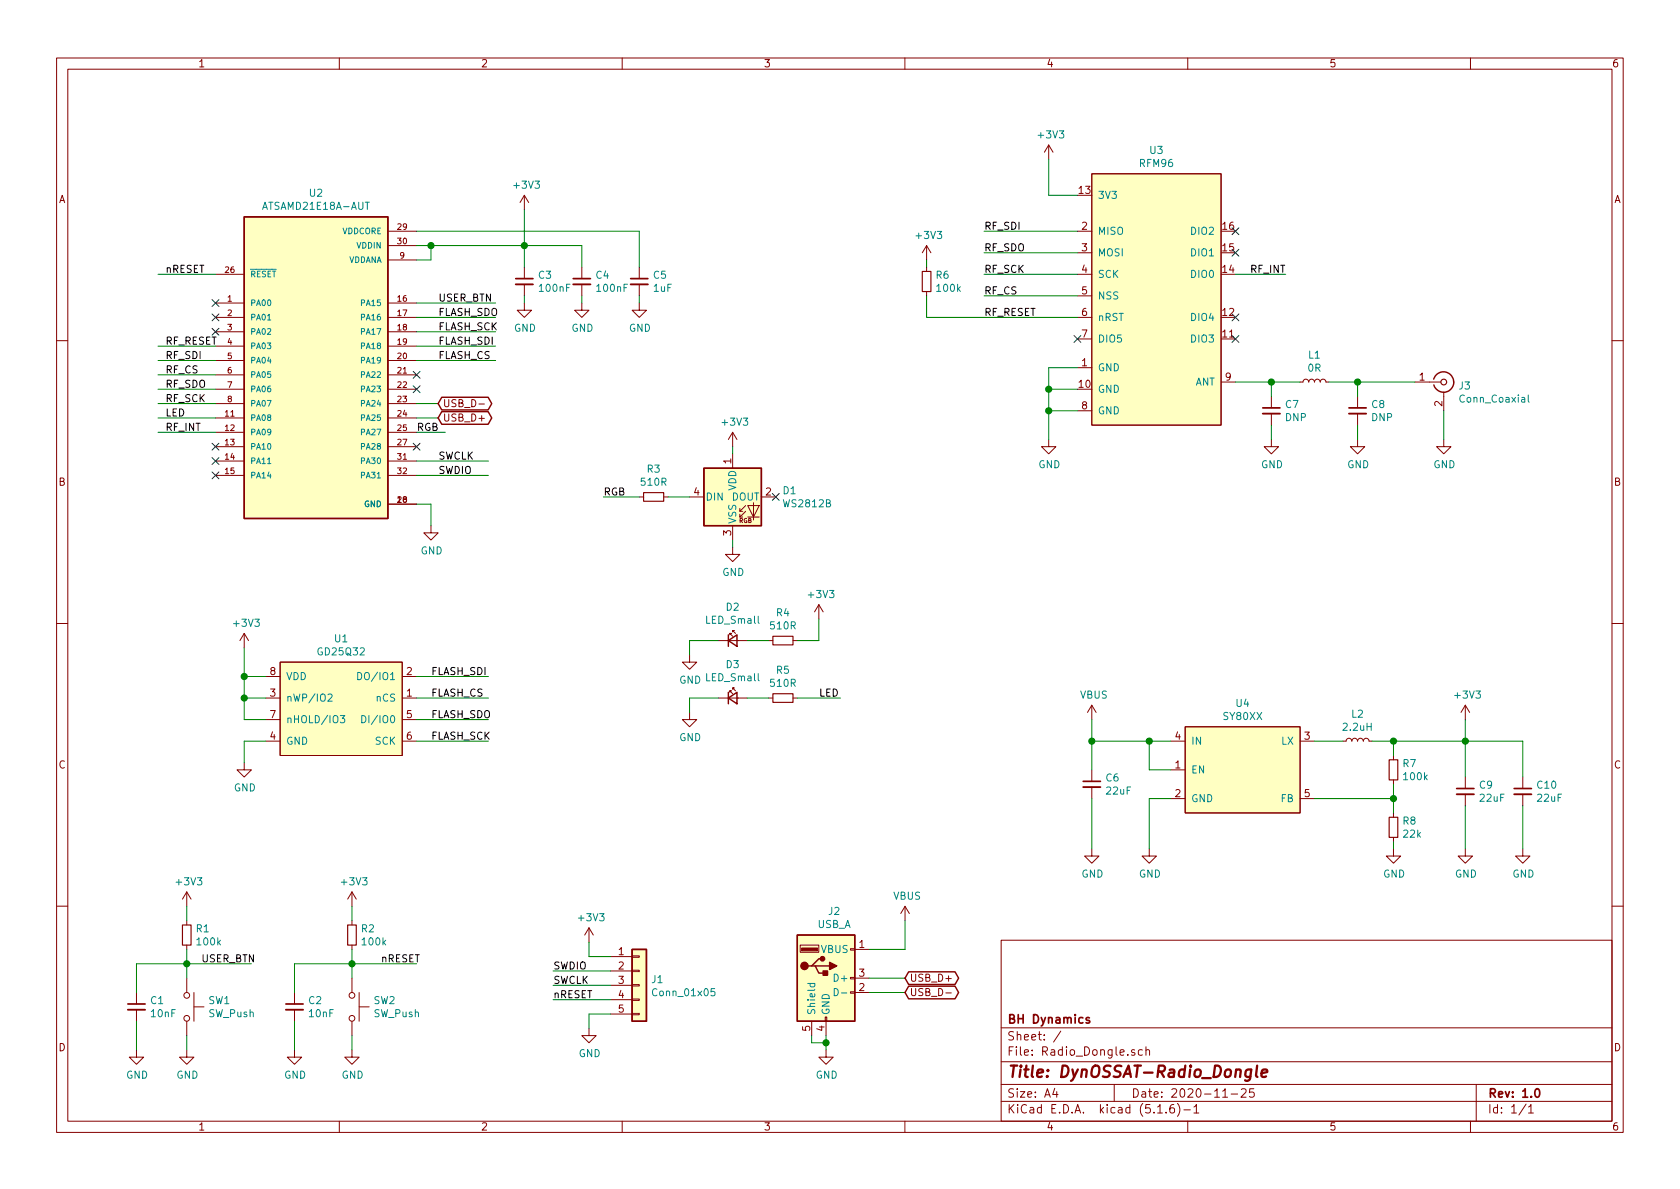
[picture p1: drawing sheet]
<svg xmlns="http://www.w3.org/2000/svg" width="297mm" height="210mm" viewBox="0 0 297 210" stroke-linecap="round" stroke-linejoin="round" font-family="sans-serif">
<g fill="none" stroke="#840000" stroke-width=".18">
<path d="M10 10.3h277v189.9h-277zM12 12.2h273v186.1h-273zM60 10.3v1.9M110 10.3v1.9M160 10.3v1.9M210 10.3v1.9M260 10.3v1.9M92.7 34.5v2.6M92.7 34.5l-.8 1.3M92.7 34.5l.8 1.3M185.4 25.6l-.7 1.3M185.4 25.6v2.6"/>
<path d="M185.4 25.6l.8 1.3M193 30.7h22.9v44.5h-22.9zM38.1 48.5h5.1M38.1 56.1h5.1M38.1 53.6h5.1M38.1 58.7h5.1M68.6 40.9h5.1M68.6 56.1h5.1M68.6 53.6h5.1M68.6 58.7h5.1M68.6 43.4h5.1M68.6 46h5.1"/>
<path d="M92.7 53.6v1.3h1.3l-1.3 1.2-1.3-1.2h1.3M92.7 47.2v2.1M92.7 50.3v2M102.9 53.6v1.3h1.2l-1.2 1.2-1.3-1.2h1.3M102.9 47.2v2.1M102.9 50.3v2M113 53.6v1.3h1.3l-1.3 1.2-1.2-1.2h1.2M113 47.2v2.1M113 50.3v2M163.8 43.4v2.6M163.8 47.2v.8M163.8 51.6v.7"/>
<path d="M163.8 43.4l-.7 1.3M163.8 43.4l.8 1.3M190.5 40.9h2.5M190.5 44.7h2.5M190.5 48.5h2.5M190.5 52.3h2.5M190.5 56.1h2.5M190.5 59.9h2.5M10 60.2h2M38.1 73.9h5.1M38.1 76.4h5.1M38.1 79h5.1"/>
<path d="M38.1 61.2h5.1M38.1 63.7h5.1M38.1 66.3h5.1M38.1 68.8h5.1M38.1 71.4h5.1M68.6 73.9h5.1M68.6 76.4h5.1M68.6 79h5.1M68.6 61.2h5.1M68.6 63.7h5.1M68.6 66.3h5.1M68.6 68.8h5.1"/>
<path d="M68.6 71.4h5.1M84.7 71.4h.9M129.5 76.4v2.6M129.5 76.4l-.7 1.3M129.5 76.4l.8 1.3M185.4 77.7v1.3h1.3l-1.3 1.3-1.3-1.3h1.3M190.5 65h2.5M190.5 72.6h2.5M215.9 67.6h2.5M224.8 77.7v1.3h1.3l-1.3 1.3-1.3-1.3h1.3M224.8 70.1v2M224.8 73.1v2.1"/>
<path d="M229.9 67.6h.5l.1-.4 .3-.1 .4 .1 .2 .4 .1-.4 .3-.1 .4 .1 .2 .4 .1-.4 .3-.1 .4 .1 .2 .4 .2-.4 .2-.1 .5 .1 .1 .4h.5M240 77.7v1.3h1.3l-1.3 1.3-1.2-1.3h1.2M240 70.1v2M240 73.1v2.1M250.2 67.6h4.6M255.3 77.7v1.3h1.2l-1.2 1.3-1.3-1.3h1.3M255.3 69.3v3.3M285 60.2h2M38.1 81.5h5.1M38.1 84.1h5.1M68.6 89.1h5.1M68.6 81.5h5.1"/>
<path d="M68.6 84.1h5.1M76.2 93v1.2h1.3l-1.3 1.3-1.3-1.3h1.3M113 87.9h.8M117.3 87.9h.8M121.9 87.9h2.6M129.5 96.8v1.2h1.3l-1.3 1.3-1.2-1.3h1.2M129.5 80.3v2.5M129.5 93v2.5M130.8 90.4h.5M131.8 90.4l-1 1v-.5M131.8 89.4l-1 1v-.5M132.2 89.4h2l-1 2z"/>
<path d="M132.2 91.4h2M133.2 88.9v3M134.6 87.9h2.6M10 110.3h2M43.2 112l-.8 1.3M43.2 112v2.5M43.2 112l.7 1.3M47 119.6h2.5M49.5 117.1h21.6v16.5h-21.6zM71.1 119.6h2.6M121.9 115.8v1.3h1.3l-1.3 1.3-1.3-1.3h1.3M127 113.3h5.1"/>
<path d="M129 112.3v-.3h.3h-.3l.5 .5M129.5 111.8v-.3h.3h-.3l.5 .5M135.9 113.3h.8M140.2 113.3h.8M144.8 106.9l-.8 1.3M144.8 106.9v2.6M144.8 106.9l.7 1.3M285 110.3h2M43.2 134.9v1.2h1.2l-1.2 1.3-1.3-1.3h1.3M47 123.4h2.5M47 131.1h2.5M47 127.2h2.5"/>
<path d="M71.1 123.4h2.6M71.1 131.1h2.6M71.1 127.2h2.6M121.9 126v1.2h1.3l-1.3 1.3-1.3-1.3h1.3M127 123.4h5.1M129 122.4v-.2h.3h-.3l.5 .5M129.5 121.9v-.2h.3h-.3l.5 .5M135.9 123.4h.8M140.2 123.4h.8M193 124.7l-.7 1.3M193 124.7v2.5M193 136.1v2.1"/>
<path d="M193 139.2v2M193 124.7l.8 1.3M207 131.1h2.5M207 136.1h2.5M209.5 128.5h20.4v15.3h-20.4zM229.9 131.1h2.5M237.5 131.1h.5l.1-.4 .3-.1 .4 .1 .2 .4 .1-.4 .3-.1 .5 .1 .1 .4 .2-.4 .2-.1 .5 .1 .1 .4 .2-.4 .3-.1 .4 .1 .2 .4h.5M246.4 133.6v.8M246.4 137.9v.8M259.1 124.7l-.8 1.3M259.1 124.7v2.5M259.1 137.4v2"/>
<path d="M259.1 124.7l.7 1.3M269.2 137.4v2M33 157.7l-.7 1.3M33 157.7v2.6M33 157.7l.8 1.3M62.2 157.7l-.7 1.3M62.2 157.7v2.6M62.2 157.7l.8 1.3M193 150.1v1.3h1.3l-1.3 1.2-1.2-1.2h1.2M203.2 150.1v1.3h1.3l-1.3 1.2-1.3-1.2h1.3M207 141.2h2.5M229.9 141.2h2.5"/>
<path d="M246.4 150.1v1.3h1.2l-1.2 1.2-1.3-1.2h1.3M246.4 143.8v.7M246.4 148.1v.7M259.1 150.1v1.3h1.2l-1.2 1.2-1.3-1.2h1.3M259.1 140.5v2M269.2 150.1v1.3h1.3l-1.3 1.2-1.2-1.2h1.2M269.2 140.5v2M10 160.2h2M24.1 175.5v2M24.1 178.6v2M33 162.8v.8M33 167.1v.8"/>
<path d="M33 173v2.5M34.3 178h1.8M34.3 175.5v5.1M52.1 175.5v2M52.1 178.6v2M62.2 162.8v.8M62.2 167.1v.8M62.2 173v2.5M63.5 178h1.8M63.5 175.5v5.1M104.1 164.1l-.7 1.2M104.1 164.1v2.5"/>
<path d="M104.1 164.1l.8 1.2M107.9 169.2h3.9M107.9 171.7h3.9M107.9 174.2h3.9M107.9 176.8h3.9M107.9 179.3h3.9M111.8 179.2h1.2v.2h-1.2zM111.8 176.7h1.2v.2h-1.2zM111.8 171.6h1.2v.2h-1.2zM111.8 169h1.2v.3h-1.2zM111.8 174.1h1.2v.3h-1.2zM141.5 167.1h3.3v1.3h-3.3z"/>
<path d="M145.9 179.8h.3v.8h-.3zM150.4 175.4h.7v.2h-.7zM150.4 172.8h.7v.3h-.7zM150.4 167.8h.7v.2h-.7zM151.1 167.9h2.6M151.1 175.5h2.6M151.1 173h2.6M160 160.3v2.5M160 160.3l-.7 1.2M160 160.3l.8 1.2M167.2 175.6h1M177 166.3h108v32h-108z"/>
<path d="M285 160.2h2M24.1 185.7v1.2h1.3l-1.3 1.3-1.2-1.3h1.2M33 185.7v1.2h1.3l-1.3 1.3-1.3-1.3h1.3M33 180.6v2.5M52.1 185.7v1.2h1.2l-1.2 1.3-1.3-1.3h1.3M60 198.3v1.9M62.2 185.7v1.2h1.3l-1.3 1.3-1.2-1.3h1.2M62.2 180.6v2.5M104.1 181.9v1.2h1.3l-1.3 1.3-1.2-1.3h1.2M110 198.3v1.9M143.5 180.6v2.5M146 185.7v1.2h1.3l-1.3 1.3-1.2-1.3h1.2"/>
<path d="M146 180.6v2.5M160 198.3v1.9M177 194.8h108M177 191.8h108M177 187.8h108M177 181.8h108M186.5 192.5l-.4 1h1M186.8 193v1M187.6 182.3l-1.3 2M197 191.8v3M200.6 185.7l-.3-.1-.2 .2v.2l.5 .2v.3h-.5M202 185.7l-.5-.1-.2 .3v.6l.2 .1 .5-.1"/>
<path d="M202.6 185.7l.2-.1 .4 .1 .1 .9M202.6 185.1v1.5M204.7 196.8h.8M206.2 196.7v.1M207.5 195.3a.59 .59 0 0 0-.7 .7v.5l.2 .2 .4 .1 .2-.1 .1-.5-.2-.2-.4-.1-.3 .3M208.2 195.1a1.71 1.71 0 0 1 0 2.3M209.3 196.3h1.2M210 198.3v1.9M211.1 195.8l.4-.5v1.5M211.1 196.8h.9M216.2 194h.8M217.7 193.5h1.1"/>
<path d="M219.5 192.7l.2-.2h.3l.3 .2v.3v.2l-.9 .8h.9M221.7 192.5h-.7l-.1 .7 .2-.1 .5 .1 .2 .2-.1 .5-.2 .1-.6-.1M260 198.3v1.9M261 191.8v6.5M269.8 195.2l-1.2 2M270.3 195.8l.4-.5v1.5M270.3 196.8h.8"/>
<circle cx="33" cy="176" r=".51"/>
<circle cx="62.2" cy="176" r=".51"/>
<circle cx="33" cy="180.1" r=".51"/>
<circle cx="62.2" cy="180.1" r=".51"/>
</g>
<path d="M91.2 49.3h3M101.3 49.3h3.1M111.5 49.3h3.1M223.3 72.1h3M238.5 72.1h3.1M191.5 138.2h3.1M257.6 139.4h3M267.7 139.4h3.1M22.6 177.5h3.1M50.5 177.5h3.1M192.6 180a.37 .37 0 0 0-.6 .1l.1 .3 .5 .1 .1 .1-.2 .3-.5-.1M271.5 192.7l.2-.2a.81 .81 0 0 1 .6 .6 .81 .81 0 0 1-.3 .8l-.1 .1a.79 .79 0 0 1-.4-1.3z" fill="none" stroke="#840000" stroke-width=".3"/>
<path d="M221.2 189.1l-.2 1.6a.6 .6 0 0 1-.9 .3M221.2 189.2a.68 .68 0 0 0-1 .3v.6l.1 .2 .2 .1 .6-.1M222.3 188.4l-.2 1.8 .2 .2M223.1 189.8l1-.2-.1-.4h-.8l-.2 1 .3 .2 .6-.1" fill="none" stroke="#840000" stroke-width=".41"/>
<g fill="#ffffc2" stroke="#ffffc2" stroke-width=".18">
<path d="M124.5 82.8h10.1v10.2h-10.1z"/>
<path d="M111.8 167.9h2.5v12.7h-2.5z"/>
<path d="M193 30.7h22.9v44.5h-22.9z"/>
<path d="M43.2 38.3h25.4v53.4h-25.4z"/>
<path d="M141 165.3h10.1v15.3h-10.1z"/>
<path d="M49.5 117.1h21.6v16.5h-21.6z"/>
<path d="M209.5 128.5h20.4v15.3h-20.4z"/>
</g>
<g fill="none" stroke="#840000" stroke-width=".25">
<path d="M43.2 38.3h25.4v53.4h-25.4zM78.1 70.3h8.2l.6 1.1-.6 1.1h-8.2l-.6-1.1zM78.1 72.8h8.2l.6 1.1-.6 1.1h-8.2l-.6-1.1zM253.5 67.1a1.8 1.8 0 0 1 2.7-1.1 1.8 1.8 0 0 1 .1 3 1.8 1.8 0 0 1-2.8-.9M124.5 82.8h10.1v10.2h-10.1zM128.8 113.3l1.5-1v2zM128.8 112.3v2M128.8 123.4l1.5-1v2.1zM128.8 122.4v2.1M111.8 167.9h2.5v12.7h-2.5zM141 165.3h10.1v15.3h-10.1zM143.5 170.8h.6l.7 1.3h1.2"/>
<path d="M144.1 170.8h2.6M145.4 169.5h-.6l-1.3 1.3h-.6M160.7 174.4h8.2l.6 1.1-.6 1.1h-8.2l-.7-1.1zM160.7 171.9h8.2l.6 1.1-.6 1.1h-8.2l-.7-1.1z"/>
</g>
<path d="M91.2 50.3h3M101.3 50.3h3.1M111.5 50.3h3.1M223.3 73.1h3M238.5 73.1h3.1M191.5 139.2h3.1M257.6 140.5h3M267.7 140.5h3.1M22.6 178.6h3.1M50.5 178.6h3.1" fill="none" stroke="#840000" stroke-width=".33"/>
<g fill="none" stroke="#008484" stroke-width=".18">
<path d="M64.6 35.8h.7M47.3 56.6h.6M270.2 69.8v1.1l.2 .2M47.3 82h.6M63.2 118.9a.64 .64 0 0 1 .8 .7 .64 .64 0 0 1-.8 .6zM58 122.9l.5-.2 .2 .4-.8 .9h.8M60.2 126.5h.8l-.5 .5 .4 .1 .1 .5-.3 .2-.5-.1M64 126.5a.64 .64 0 0 1 .7 .7 .64 .64 0 0 1-.7 .6zM126.4 174.8h-.6l-.1 .6 .2-.1 .4 .1 .1 .6-.2 .1-.5-.1M142.8 173.9h1.3M143.3 173.9l-.1 .4 .3 .2 .5-.1v-.5M147.5 174.8a.64 .64 0 0 1 .7 .6 .64 .64 0 0 1-.7 .7z"/>
<path d="M148.8 175.6h.9"/>
</g>
<g fill="none" stroke="#840000" stroke-width=".2">
<path d="M163.1 48h1.5v3.6h-1.5zM113.8 87.1h3.5v1.5h-3.5zM136.7 112.5h3.5v1.5h-3.5zM136.7 122.7h3.5v1.5h-3.5zM245.6 134.4h1.5v3.5h-1.5zM245.6 144.5h1.5v3.6h-1.5zM32.3 163.6h1.5v3.5h-1.5zM61.5 163.6h1.5v3.5h-1.5z"/>
<circle cx="255.3" cy="67.6" r=".51"/>
</g>
<g fill="#840000" stroke="#840000" stroke-width=".25">
<path d="M145.5 171.7h.8v.8h-.8z"/>
<path d="M146.7 170.2l1.3 .6-1.3 .6z"/>
<circle cx="142.2" cy="170.8" r=".63"/>
<circle cx="145.4" cy="169.5" r=".38"/>
</g>
<path d="M141.7 167.6h2.8v.5h-2.8z" fill="#840000" stroke="#840000" stroke-width=".18"/>
<g fill="none" stroke="#008400" stroke-width=".18">
<path d="M92.7 37.1v10.1M185.4 28.2v6.3h5.1M27.9 48.5h10.2M73.7 40.9h39.3v6.3M73.7 58.7h13.9M73.7 56.1h13.9M73.7 43.4h29.2v3.8M73.7 53.6h13.9M76.2 43.4v2.6h-2.5M92.7 52.3v1.3M102.9 52.3v1.3M113 52.3v1.3"/>
<path d="M163.8 52.3v3.8h26.7M163.8 46v1.2M174 48.5h16.5M174 44.7h16.5M174 40.9h16.5M174 52.3h16.5M218.4 48.5h8.9M27.9 61.2h10.2M27.9 68.8h10.2M27.9 71.4h10.2M27.9 66.3h10.2M27.9 63.7h10.2"/>
<path d="M27.9 73.9h10.2M27.9 76.4h10.2M73.7 61.2h13.9M73.7 71.4h3.8M73.7 63.7h13.9M73.7 73.9h3.8M73.7 76.4h5M129.5 79v1.3M185.4 68.8h5.1M185.4 72.6h5.1M190.5 65h-5.1v12.7M218.4 67.6h11.5"/>
<path d="M224.8 67.6v2.5M224.8 75.2v2.5M234.9 67.6h15.3M240 67.6v2.5M240 75.2v2.5M255.3 72.6v5.1M73.7 81.5h12.7M73.7 84.1h12.7M73.7 89.1h2.5v3.9M106.7 87.9h6.3M118.1 87.9h3.8M129.5 95.5v1.3"/>
<path d="M43.2 114.5v12.7h3.8M43.2 119.6h3.8M73.7 119.6h12.7M127 113.3h-5.1v2.5M132.1 113.3h3.8M144.8 109.5v3.8h-3.8M43.2 123.4h3.8M47 131.1h-3.8v3.8M73.7 131.1h12.7M73.7 127.2h12.7M73.7 123.4h12.7M127 123.4h-5.1v2.6"/>
<path d="M132.1 123.4h3.8M141 123.4h7.6M193 131.1h14M193 127.2v8.9M203.2 131.1v5h3.8M232.4 131.1h5.1M242.6 131.1h26.6v6.3M246.4 131.1v2.5M246.4 138.7v5.1M259.1 127.2v10.2M193 141.2v8.9M207 141.2h-3.8v8.9"/>
<path d="M232.4 141.2h14M246.4 148.8v1.3M259.1 142.5v7.6M269.2 142.5v7.6M33 160.3v2.5M33 167.9v5.1M44.4 170.4h-20.3v5.1M62.2 160.3v2.5M62.2 167.9v5.1M73.7 170.4h-21.6v5.1M97.8 171.7h10.1M97.8 174.2h10.1"/>
<path d="M97.8 176.8h10.1M104.1 166.6v2.6h3.8M107.9 179.3h-3.8v2.6M153.7 175.5h6.3M153.7 173h6.3M160 162.8v5.1h-6.3M24.1 180.6v5.1M33 183.1v2.6M52.1 180.6v5.1M62.2 183.1v2.6M143.5 183.1v1.3h2.5M146 183.1v2.6"/>
</g>
<g fill="#008400" stroke="#008400" stroke-width=".25">
<circle cx="76.2" cy="43.4" r=".51"/>
<circle cx="240" cy="67.6" r=".51"/>
<circle cx="43.2" cy="123.4" r=".51"/>
<circle cx="92.7" cy="43.4" r=".51"/>
<circle cx="185.4" cy="72.6" r=".51"/>
<circle cx="185.4" cy="68.8" r=".51"/>
<circle cx="43.2" cy="119.6" r=".51"/>
<circle cx="146.1" cy="184.4" r=".51"/>
<circle cx="203.2" cy="131.1" r=".51"/>
<circle cx="246.4" cy="141.2" r=".51"/>
<circle cx="246.4" cy="131.1" r=".51"/>
<circle cx="259.1" cy="131.1" r=".51"/>
<circle cx="224.8" cy="67.6" r=".51"/>
<circle cx="33" cy="170.4" r=".51"/>
<circle cx="62.2" cy="170.4" r=".51"/>
<circle cx="193" cy="131.1" r=".51"/>
</g>
<g fill="none" stroke="#000084" stroke-width=".18">
<path d="M37.5 53l1.2 1.2M37.5 55.5l1.2 1.2M37.5 58.1l1.2 1.2M38.7 53l-1.2 1.2M38.7 55.5l-1.2 1.2M38.7 58.1l-1.2 1.2M189.9 59.3l1.2 1.2M191.1 59.3l-1.2 1.2M217.8 44.1l1.2 1.2M217.8 40.3l1.2 1.2M217.8 55.5l1.2 1.2M217.8 59.3l1.2 1.2"/>
<path d="M219 44.1l-1.2 1.2M219 40.3l-1.2 1.2M219 55.5l-1.2 1.2M219 59.3l-1.2 1.2M37.5 78.4l1.2 1.2M38.7 78.4l-1.2 1.2M73.1 78.4l1.2 1.2M73.1 68.2l1.2 1.2M73.1 65.7l1.2 1.2M74.3 78.4l-1.2 1.2M74.3 68.2l-1.2 1.2M74.3 65.7l-1.2 1.2"/>
<path d="M37.5 83.5l1.2 1.2M37.5 80.9l1.2 1.2M38.7 83.5l-1.2 1.2M38.7 80.9l-1.2 1.2M136.6 87.3l1.2 1.2M137.8 87.3l-1.2 1.2"/>
</g>
<text font-size="2.8" fill="#840000" x="178" y="190.5">Title: DynOSSAT-Radio_Dongle</text>
<g font-size="2.1" fill="#840000">
<text x="178" y="184">Sheet: /</text>
<text x="178" y="181">BH Dynamics</text>
<text x="178" y="186.7">File: Radio_Dongle.sch</text>
<text x="178" y="196.9">KiCad E.D.A. kicad (5.1.6)-1</text>
<text x="178" y="194.1">Size: A4</text>
<text x="200" y="194.1">Date: 2020-11-25</text>
<text x="263" y="194.1">Rev: 1.0</text>
<text x="263" y="196.9">Id: 1/1</text>
</g>
<g font-size="1.8" fill="#840000">
<text x="35" y="11.9">1</text>
<text x="85" y="11.9">2</text>
<text x="135" y="11.9">3</text>
<text x="185" y="11.9">4</text>
<text x="235" y="11.9">5</text>
<text x="285" y="11.9">6</text>
<text x="10.4" y="35.9">A</text>
<text x="190.8" y="34.3">13</text>
<text x="285.4" y="35.9">A</text>
<text x="191.3" y="40.6">2</text>
<text x="216.2" y="40.6">16</text>
<text x="191.3" y="44.4">3</text>
<text x="216.2" y="44.4">15</text>
<text x="191.3" y="48.3">4</text>
<text x="191.3" y="52.1">5</text>
<text x="216.2" y="48.3">14</text>
<text x="191.3" y="55.9">6</text>
<text x="191.3" y="59.7">7</text>
<text x="216.2" y="59.7">11</text>
<text x="216.2" y="55.9">12</text>
<text x="191.3" y="64.8">1</text>
<text x="190.8" y="68.6">10</text>
<text x="216.7" y="67.3">9</text>
<text x="251" y="67.3">1</text>
<text x="255" y="71.9" transform="rotate(-90 255 71.9)">2</text>
<text x="78.3" y="72">USB_D-</text>
<text x="78.3" y="74.5">USB_D+</text>
<text x="191.3" y="72.4">8</text>
<text x="129.3" y="82" transform="rotate(-90 129.3 82)">1</text>
<text x="10.4" y="85.9">B</text>
<text x="122.7" y="87.6">4</text>
<text x="135.4" y="87.6">2</text>
<text x="285.4" y="85.9">B</text>
<text x="129.3" y="94.7" transform="rotate(-90 129.3 94.7)">3</text>
<text x="47.8" y="119.4">8</text>
<text x="71.9" y="119.4">2</text>
<text x="47.8" y="123.2">3</text>
<text x="71.9" y="123.2">1</text>
<text x="47.8" y="130.8">4</text>
<text x="47.8" y="127">7</text>
<text x="71.9" y="127">5</text>
<text x="71.9" y="130.8">6</text>
<text x="207.8" y="130.8">4</text>
<text x="230.7" y="130.8">3</text>
<text x="10.4" y="135.9">C</text>
<text x="207.8" y="135.9">1</text>
<text x="285.4" y="135.9">C</text>
<text x="207.8" y="141">2</text>
<text x="230.7" y="141">5</text>
<text x="151.9" y="167.6">1</text>
<text x="109.4" y="168.9">1</text>
<text x="109.4" y="171.4">2</text>
<text x="109.4" y="174">3</text>
<text x="151.9" y="172.7">3</text>
<text x="160.8" y="173.6">USB_D+</text>
<text x="109.4" y="176.5">4</text>
<text x="109.4" y="179.1">5</text>
<text x="151.9" y="175.3">2</text>
<text x="160.8" y="176.1">USB_D-</text>
<text x="10.4" y="185.9">D</text>
<text x="143.3" y="182.3" transform="rotate(-90 143.3 182.3)">5</text>
<text x="145.8" y="182.3" transform="rotate(-90 145.8 182.3)">4</text>
<text x="285.4" y="185.9">D</text>
<text x="35" y="199.9">1</text>
<text x="85" y="199.9">2</text>
<text x="135" y="199.9">3</text>
<text x="185" y="199.9">4</text>
<text x="235" y="199.9">5</text>
<text x="285" y="199.9">6</text>
</g>
<g font-size="1.8" fill="#008484">
<text x="183.7" y="24.5">+3V3</text>
<text x="201.6" y="29.5">RFM96</text>
<text x="203.4" y="27.2">U3</text>
<text x="54.8" y="34.8">U2</text>
<text x="91" y="33.4">+3V3</text>
<text x="194.1" y="35.2">3V3</text>
<text x="46.8" y="37.1">ATSAMD21E18A-AUT</text>
<text x="194.1" y="41.5">MISO</text>
<text x="210.7" y="41.5">DIO2</text>
<text x="162.1" y="42.3">+3V3</text>
<text x="194.1" y="45.3">MOSI</text>
<text x="210.7" y="45.3">DIO1</text>
<text x="95.2" y="49.3">C3</text>
<text x="95.5" y="51.6">100nF</text>
<text x="105.4" y="49.3">C4</text>
<text x="105.7" y="51.6">100nF</text>
<text x="115.6" y="49.3">C5</text>
<text x="115.6" y="51.6">1uF</text>
<text x="165.5" y="49.3">R6</text>
<text x="165.8" y="51.6">100k</text>
<text x="194.1" y="49.1">SCK</text>
<text x="194.1" y="53">NSS</text>
<text x="210.7" y="49.1">DIO0</text>
<text x="90.9" y="58.7">GND</text>
<text x="101" y="58.7">GND</text>
<text x="111.2" y="58.7">GND</text>
<text x="194.1" y="56.8">nRST</text>
<text x="210.7" y="56.8">DIO4</text>
<text x="194.1" y="65.7">GND</text>
<text x="194.1" y="60.6">DIO5</text>
<text x="210.7" y="60.6">DIO3</text>
<text x="231.3" y="65.7">0R</text>
<text x="231.4" y="63.4">L1</text>
<text x="194.1" y="69.5">GND</text>
<text x="211.3" y="68.2">ANT</text>
<text x="258" y="68.9">J3</text>
<text x="258.3" y="71.2">Conn_Coaxial</text>
<text x="127.8" y="75.3">+3V3</text>
<text x="194.1" y="73.3">GND</text>
<text x="227.3" y="74.5">DNP</text>
<text x="227.3" y="72.2">C7</text>
<text x="242.5" y="74.5">DNP</text>
<text x="242.6" y="72.2">C8</text>
<text x="114.5" y="83.6">R3</text>
<text x="183.6" y="82.8">GND</text>
<text x="223" y="82.8">GND</text>
<text x="238.2" y="82.8">GND</text>
<text x="253.4" y="82.8">GND</text>
<text x="113.5" y="85.9">510R</text>
<text x="124.7" y="88.5">DIN</text>
<text x="129.4" y="88.5">DOUT</text>
<text x="130.2" y="86.8" transform="rotate(-90 130.2 86.8)">VDD</text>
<text x="138.5" y="87.4">D1</text>
<text x="138.7" y="89.7">WS2812B</text>
<text x="130.2" y="92.7" transform="rotate(-90 130.2 92.7)">VSS</text>
<text x="74.4" y="98">GND</text>
<text x="127.7" y="101.8">GND</text>
<text x="128.4" y="108">D2</text>
<text x="143.1" y="105.8">+3V3</text>
<text x="41.5" y="110.8">+3V3</text>
<text x="59.2" y="113.6">U1</text>
<text x="124.9" y="110.3">LED_Small</text>
<text x="136.3" y="111.3">510R</text>
<text x="137.3" y="109">R4</text>
<text x="56.3" y="115.9">GD25Q32</text>
<text x="128.4" y="118.2">D3</text>
<text x="137.3" y="119.1">R5</text>
<text x="50.5" y="124.1">nWP/IO2</text>
<text x="50.5" y="120.3">VDD</text>
<text x="64.1" y="120.3">DO/IO1</text>
<text x="66.6" y="124.1">nCS</text>
<text x="120.1" y="120.9">GND LED_Small</text>
<text x="136.3" y="121.5">510R</text>
<text x="191" y="123.5">VBUS</text>
<text x="218.6" y="125">U4</text>
<text x="257.4" y="123.5">+3V3</text>
<text x="50.5" y="131.7">GND</text>
<text x="50.5" y="127.9">nHOLD/IO3</text>
<text x="65" y="127.9">DI/IO0</text>
<text x="66.4" y="131.7">SCK</text>
<text x="120.1" y="131.1">GND</text>
<text x="210.6" y="131.7">IN</text>
<text x="216.4" y="127.3">SY80XX</text>
<text x="226.6" y="131.7">LX</text>
<text x="237.6" y="129.2">2.2uH</text>
<text x="239" y="126.9">L2</text>
<text x="210.6" y="136.8">EN</text>
<text x="248.1" y="135.7">R7</text>
<text x="248.3" y="138">100k</text>
<text x="41.4" y="139.9">GND</text>
<text x="195.6" y="138.2">C6</text>
<text x="195.7" y="140.5">22uF</text>
<text x="210.6" y="141.9">GND</text>
<text x="226.5" y="141.9">FB</text>
<text x="261.6" y="139.5">C9</text>
<text x="261.7" y="141.8">22uF</text>
<text x="271.9" y="139.5">C10</text>
<text x="271.9" y="141.8">22uF</text>
<text x="248.1" y="145.8">R8</text>
<text x="248.2" y="148.1">22k</text>
<text x="191.2" y="155.2">GND</text>
<text x="201.4" y="155.2">GND</text>
<text x="244.6" y="155.2">GND</text>
<text x="257.3" y="155.2">GND</text>
<text x="267.4" y="155.2">GND</text>
<text x="31.3" y="156.6">+3V3</text>
<text x="60.5" y="156.6">+3V3</text>
<text x="146.5" y="161.8">J2</text>
<text x="158" y="159.1">VBUS</text>
<text x="34.7" y="164.9">R1</text>
<text x="35" y="167.2">100k</text>
<text x="63.9" y="164.9">R2</text>
<text x="64.2" y="167.2">100k</text>
<text x="102.4" y="162.9">+3V3</text>
<text x="144.5" y="164.1">USB_A</text>
<text x="115.3" y="173.9">J1</text>
<text x="145.2" y="168.5">VBUS</text>
<text x="147.8" y="173.6">D+</text>
<text x="26.7" y="177.6">C1</text>
<text x="26.8" y="179.9">10nF</text>
<text x="36.9" y="177.6">SW1</text>
<text x="36.9" y="179.9">SW_Push</text>
<text x="54.6" y="177.6">C2</text>
<text x="54.7" y="179.9">10nF</text>
<text x="66.1" y="177.6">SW2</text>
<text x="66.1" y="179.9">SW_Push</text>
<text x="115.7" y="176.2">Conn_01x05</text>
<text x="144.1" y="179.6" transform="rotate(-90 144.1 179.6)">Shield</text>
<text x="146.7" y="179.6" transform="rotate(-90 146.7 179.6)">GND</text>
<text x="22.3" y="190.7">GND</text>
<text x="31.2" y="190.7">GND</text>
<text x="50.2" y="190.7">GND</text>
<text x="60.4" y="190.7">GND</text>
<text x="102.3" y="186.9">GND</text>
<text x="144.2" y="190.7">GND</text>
</g>
<g font-size="1.8">
<text x="174" y="40.6">RF_SDI</text>
<text x="174" y="44.4">RF_SDO</text>
<text x="29.2" y="48.3">nRESET</text>
<text x="77.5" y="53.3">USER_BTN</text>
<text x="174" y="48.3">RF_SCK</text>
<text x="174" y="52.1">RF_CS</text>
<text x="221" y="48.3">RF_INT</text>
<text x="77.5" y="55.9">FLASH_SDO</text>
<text x="77.5" y="58.4">FLASH_SCK</text>
<text x="174" y="55.9">RF_RESET</text>
<text x="29.2" y="63.5">RF_SDI</text>
<text x="29.2" y="61">RF_RESET</text>
<text x="77.5" y="63.5">FLASH_CS</text>
<text x="77.5" y="61">FLASH_SDI</text>
<text x="29.2" y="66">RF_CS</text>
<text x="29.2" y="71.1">RF_SCK</text>
<text x="29.2" y="68.6">RF_SDO</text>
<text x="29.2" y="73.7">LED</text>
<text x="29.2" y="76.2">RF_INT</text>
<text x="73.7" y="76.2">RGB</text>
<text x="77.5" y="81.3">SWCLK</text>
<text x="77.5" y="83.8">SWDIO</text>
<text x="106.7" y="87.6">RGB</text>
<text x="76.2" y="119.4">FLASH_SDI</text>
<text x="76.2" y="123.2">FLASH_CS</text>
<text x="144.8" y="123.2">LED</text>
<text x="76.2" y="127">FLASH_SDO</text>
<text x="76.2" y="130.8">FLASH_SCK</text>
<text x="35.6" y="170.2">USER_BTN</text>
<text x="67.3" y="170.2">nRESET</text>
<text x="97.8" y="174">SWCLK</text>
<text x="97.8" y="171.4">SWDIO</text>
<text x="97.8" y="176.5">nRESET</text>
</g>
<g font-size="1.4" fill="#008484">
<text x="60.5" y="41.4">VDDCORE</text>
<text x="61.5" y="46.5">VDDANA</text>
<text x="63.2" y="43.9">VDDIN</text>
<text x="44.2" y="49">RESET</text>
<text x="44.2" y="54.1">PA00</text>
<text x="44.2" y="56.6">PA01</text>
<text x="44.2" y="59.2">PA02</text>
<text x="64" y="54.1">PA15</text>
<text x="64" y="56.6">PA16</text>
<text x="64" y="59.2">PA17</text>
<text x="44.2" y="61.7">PA03</text>
<text x="44.2" y="64.3">PA04</text>
<text x="64" y="61.7">PA18</text>
<text x="64" y="64.3">PA19</text>
<text x="44.2" y="66.8">PA05</text>
<text x="44.2" y="69.3">PA06</text>
<text x="44.2" y="71.9">PA07</text>
<text x="64" y="66.8">PA22</text>
<text x="64" y="69.3">PA23</text>
<text x="64" y="71.9">PA24</text>
<text x="44.2" y="74.4">PA08</text>
<text x="44.2" y="77">PA09</text>
<text x="64" y="74.4">PA25</text>
<text x="64" y="77">PA27</text>
<text x="44.2" y="79.5">PA10</text>
<text x="44.2" y="82">PA11</text>
<text x="64" y="79.5">PA28</text>
<text x="64" y="82">PA30</text>
<text x="44.2" y="84.6">PA14</text>
<text x="64" y="84.6">PA31</text>
<text x="64.4" y="89.7">GND</text>
</g>
<g font-size="1.4" fill="#840000">
<text x="70.3" y="40.6">29</text>
<text x="70.3" y="43.2">30</text>
<text x="70.7" y="45.7">9</text>
<text x="39.9" y="48.3">26</text>
<text x="40.3" y="53.3">1</text>
<text x="70.3" y="53.3">16</text>
<text x="40.3" y="55.9">2</text>
<text x="40.3" y="58.4">3</text>
<text x="70.3" y="55.9">17</text>
<text x="70.3" y="58.4">18</text>
<text x="40.3" y="61">4</text>
<text x="40.3" y="63.5">5</text>
<text x="70.3" y="61">19</text>
<text x="70.3" y="63.5">20</text>
<text x="40.3" y="66">6</text>
<text x="40.3" y="68.6">7</text>
<text x="40.3" y="71.1">8</text>
<text x="70.3" y="66">21</text>
<text x="70.3" y="68.6">22</text>
<text x="70.3" y="71.1">23</text>
<text x="39.9" y="73.7">11</text>
<text x="39.9" y="76.2">12</text>
<text x="70.3" y="73.7">24</text>
<text x="70.3" y="76.2">25</text>
<text x="39.9" y="78.7">13</text>
<text x="39.9" y="81.3">14</text>
<text x="39.9" y="83.8">15</text>
<text x="70.3" y="78.7">27</text>
<text x="70.3" y="81.3">31</text>
<text x="70.3" y="83.8">32</text>
<text x="70.3" y="88.9">10</text>
</g>
<text font-size="1.1" fill="#840000" x="130.7" y="92.5">RGB</text>
</svg>
